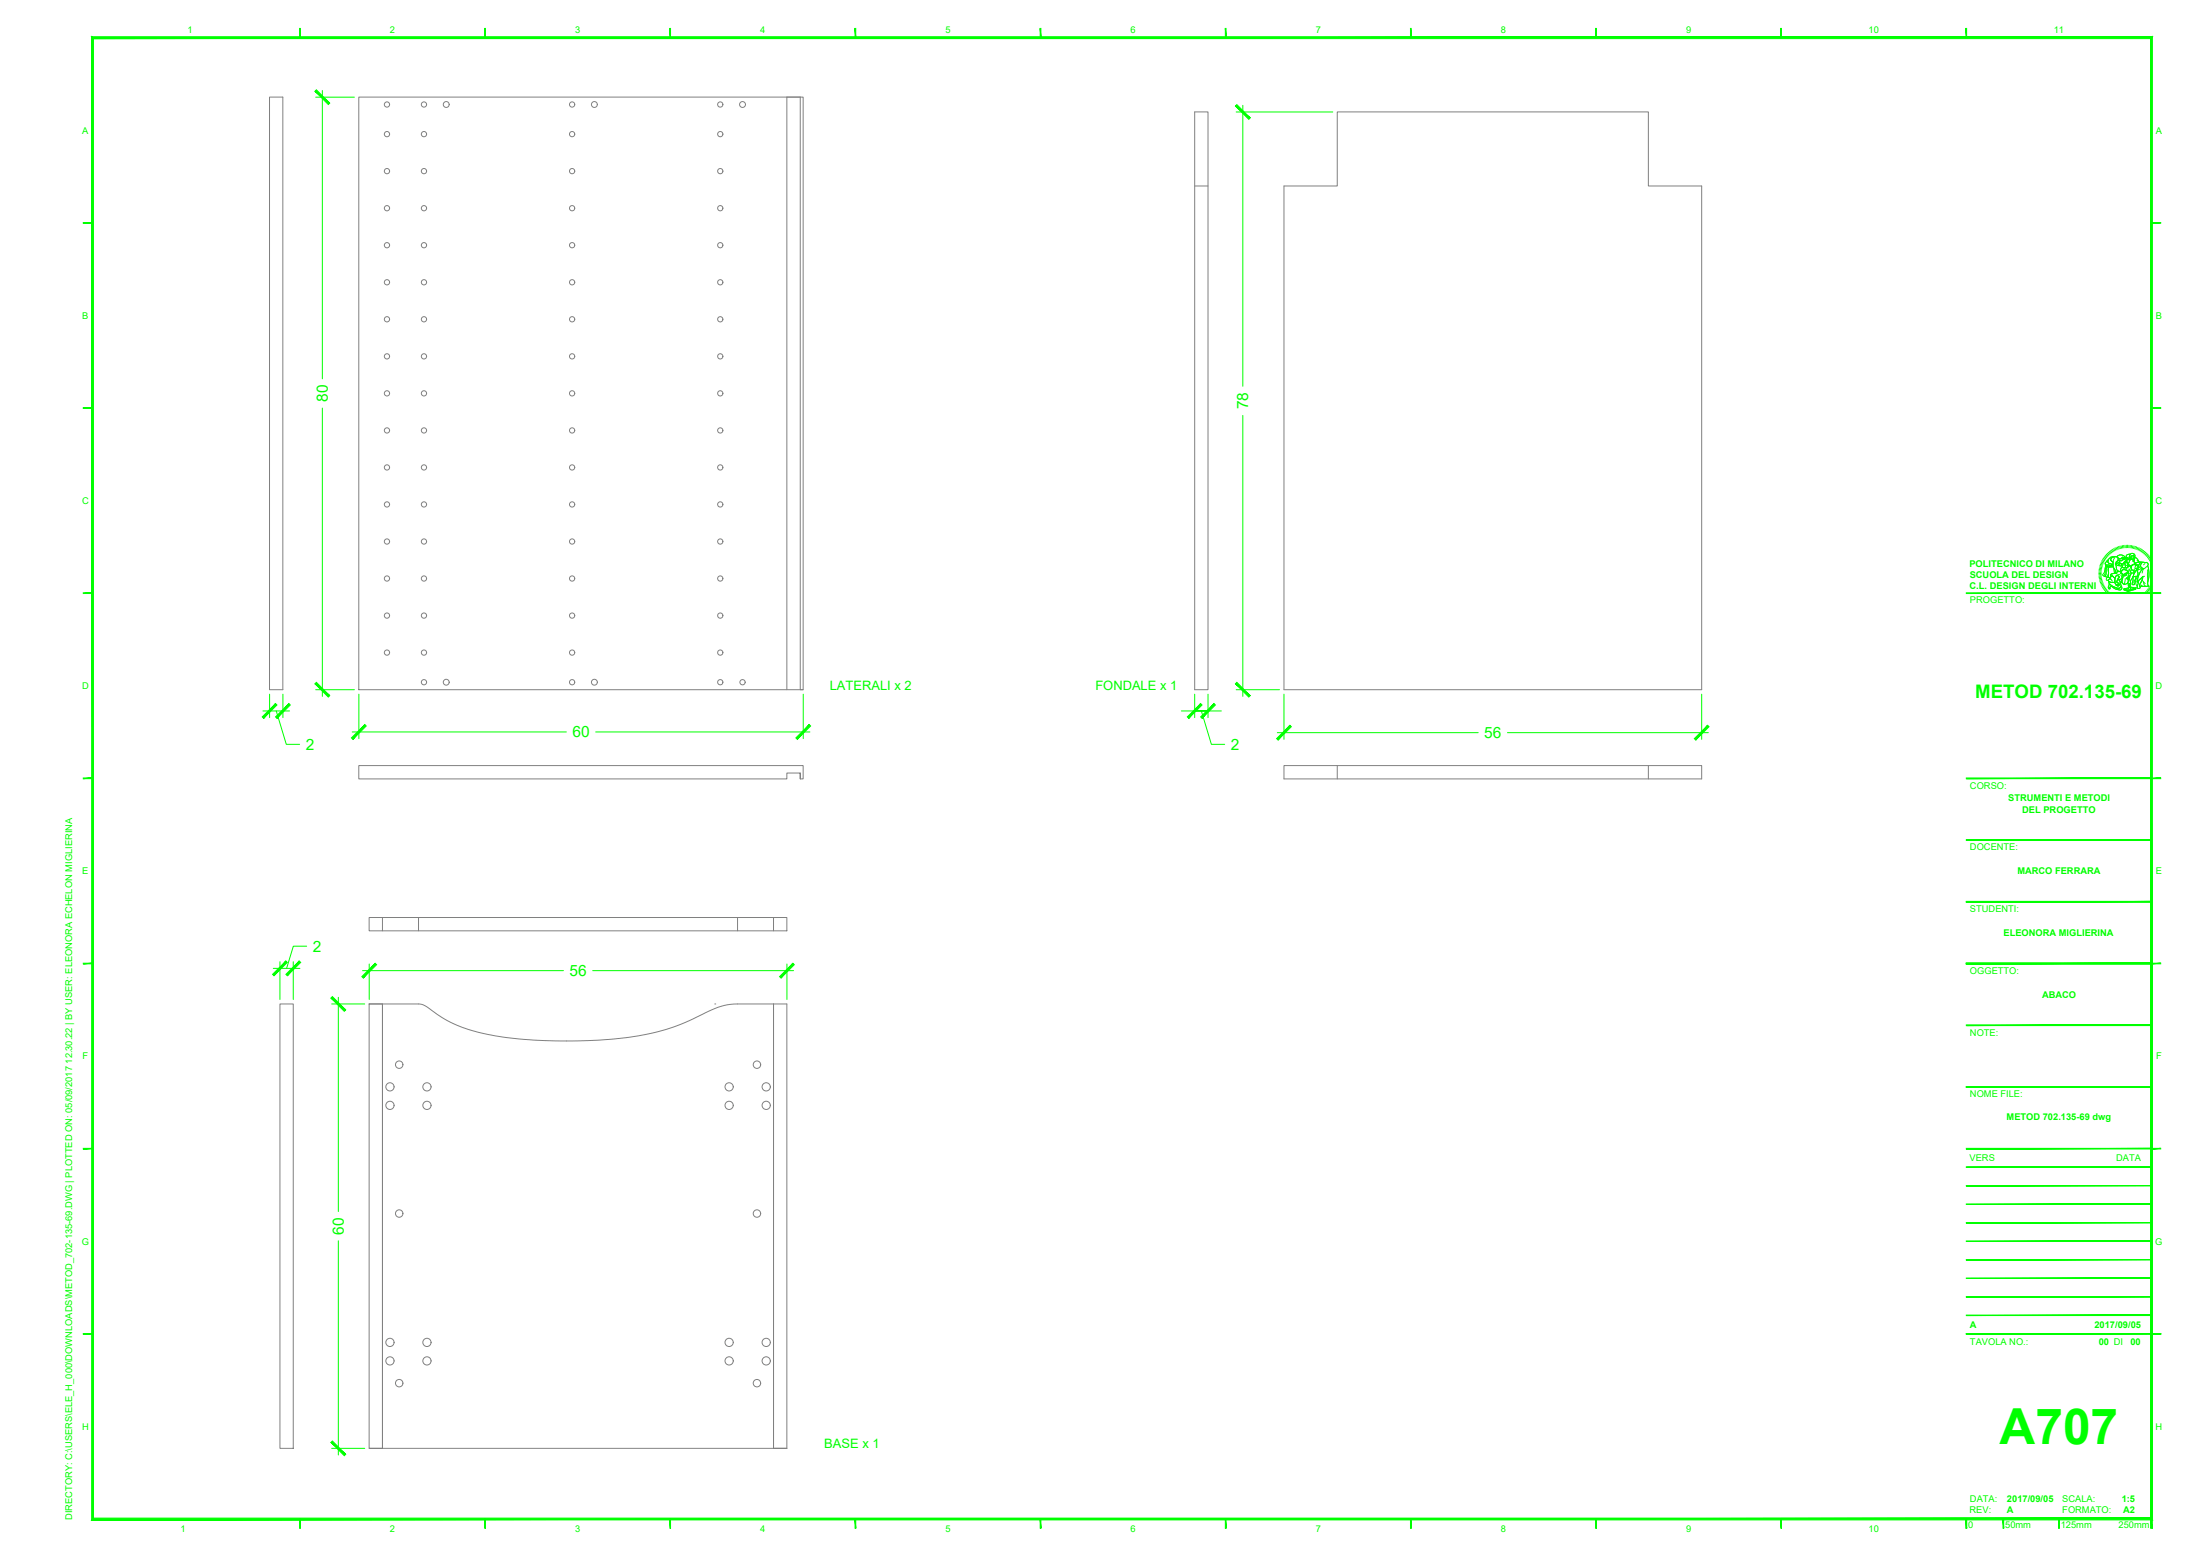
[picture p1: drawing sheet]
<svg xmlns="http://www.w3.org/2000/svg" width="594mm" height="420mm" viewBox="0 0 594 420" stroke-linecap="round" stroke-linejoin="round" font-family="sans-serif">
<!-- layer: A-FURN -->
<g fill="none" stroke="#808080" stroke-width=".27">
<path d="M72.8 26.2h3.6v160h-3.6zM96.9 26.2h120v160h-120zM322.6 30.2h3.6v156h-3.6zM361.1 30.2h84v20h14.4v136h-112.8v-136h14.4zM322.6 50.2h3.6M212.5 186.2v-160h3.6v160h.8M216.1 208.7v1.6h.8v-3.6h-120v3.6h115.6v-1.6h3.6v1.6M346.7 206.7h112.8v3.6h-112.8zM361.1 206.7v3.6M445.1 206.7v3.6M99.7 247.7h112.8v3.6h-112.8zM103.3 247.7v3.6"/>
<path d="M113 247.7v3.6M199.2 247.7v3.6M208.9 247.7v3.6M75.6 271.1h3.6v120h-3.6zM99.7 271.1h13.3a8 8 0 0 1 4.4 2.3 38.4 38.4 0 0 0 18.3 6.6 129.4 129.4 0 0 0 40.4-1 61.1 61.1 0 0 0 16.1-6.3 15.9 15.9 0 0 1 7-1.6h13.3v120M99.7 271.1h3.6v120h-3.6zM103.3 271.1v120M193 271.1h.1M208.9 271.1v120h3.6h-112.8"/>
<circle cx="104.5" cy="36.2" r=".71"/>
<circle cx="104.5" cy="28.2" r=".71"/>
<circle cx="114.5" cy="36.2" r=".71"/>
<circle cx="114.5" cy="28.2" r=".71"/>
<circle cx="120.5" cy="28.2" r=".79"/>
<circle cx="154.5" cy="36.2" r=".71"/>
<circle cx="154.5" cy="28.2" r=".71"/>
<circle cx="160.5" cy="28.2" r=".79"/>
<circle cx="194.5" cy="36.2" r=".71"/>
<circle cx="194.5" cy="28.2" r=".71"/>
<circle cx="200.5" cy="28.2" r=".79"/>
<circle cx="104.5" cy="56.2" r=".71"/>
<circle cx="104.5" cy="46.2" r=".71"/>
<circle cx="114.5" cy="46.2" r=".71"/>
<circle cx="114.5" cy="56.2" r=".71"/>
<circle cx="154.5" cy="56.2" r=".71"/>
<circle cx="154.5" cy="46.2" r=".71"/>
<circle cx="194.5" cy="56.2" r=".71"/>
<circle cx="194.5" cy="46.2" r=".71"/>
<circle cx="104.5" cy="76.2" r=".71"/>
<circle cx="104.5" cy="66.2" r=".71"/>
<circle cx="114.5" cy="66.2" r=".71"/>
<circle cx="114.5" cy="76.2" r=".71"/>
<circle cx="154.5" cy="76.2" r=".71"/>
<circle cx="154.5" cy="66.2" r=".71"/>
<circle cx="194.5" cy="66.2" r=".71"/>
<circle cx="194.5" cy="76.2" r=".71"/>
<circle cx="104.5" cy="96.2" r=".71"/>
<circle cx="104.5" cy="86.2" r=".71"/>
<circle cx="114.5" cy="86.2" r=".71"/>
<circle cx="114.5" cy="96.2" r=".71"/>
<circle cx="154.5" cy="96.2" r=".71"/>
<circle cx="154.5" cy="86.2" r=".71"/>
<circle cx="194.5" cy="86.2" r=".71"/>
<circle cx="194.5" cy="96.2" r=".71"/>
<circle cx="104.5" cy="116.2" r=".71"/>
<circle cx="104.5" cy="106.2" r=".71"/>
<circle cx="114.5" cy="116.2" r=".71"/>
<circle cx="114.5" cy="106.2" r=".71"/>
<circle cx="154.5" cy="106.2" r=".71"/>
<circle cx="154.5" cy="116.2" r=".71"/>
<circle cx="194.5" cy="106.2" r=".71"/>
<circle cx="194.5" cy="116.2" r=".71"/>
<circle cx="104.5" cy="136.2" r=".71"/>
<circle cx="104.5" cy="126.2" r=".71"/>
<circle cx="114.5" cy="126.2" r=".71"/>
<circle cx="114.5" cy="136.2" r=".71"/>
<circle cx="154.5" cy="136.2" r=".71"/>
<circle cx="154.5" cy="126.2" r=".71"/>
<circle cx="194.5" cy="126.2" r=".71"/>
<circle cx="194.5" cy="136.2" r=".71"/>
<circle cx="104.5" cy="156.2" r=".71"/>
<circle cx="104.5" cy="146.2" r=".71"/>
<circle cx="114.5" cy="146.2" r=".71"/>
<circle cx="114.5" cy="156.2" r=".71"/>
<circle cx="154.5" cy="156.2" r=".71"/>
<circle cx="154.5" cy="146.2" r=".71"/>
<circle cx="194.5" cy="146.2" r=".71"/>
<circle cx="194.5" cy="156.2" r=".71"/>
<circle cx="104.5" cy="176.2" r=".71"/>
<circle cx="104.5" cy="166.2" r=".71"/>
<circle cx="114.5" cy="166.2" r=".71"/>
<circle cx="114.5" cy="176.2" r=".71"/>
<circle cx="154.5" cy="166.2" r=".71"/>
<circle cx="154.5" cy="176.2" r=".71"/>
<circle cx="194.5" cy="176.2" r=".71"/>
<circle cx="194.5" cy="166.2" r=".71"/>
<circle cx="114.5" cy="184.2" r=".71"/>
<circle cx="120.5" cy="184.2" r=".79"/>
<circle cx="154.5" cy="184.2" r=".71"/>
<circle cx="160.5" cy="184.2" r=".79"/>
<circle cx="194.5" cy="184.2" r=".71"/>
<circle cx="200.5" cy="184.2" r=".71"/>
<circle cx="105.3" cy="298.5" r="1.11"/>
<circle cx="105.3" cy="293.5" r="1.11"/>
<circle cx="107.8" cy="287.5" r="1.01"/>
<circle cx="115.3" cy="293.5" r="1.11"/>
<circle cx="115.3" cy="298.5" r="1.11"/>
<circle cx="196.9" cy="293.5" r="1.11"/>
<circle cx="196.9" cy="298.5" r="1.11"/>
<circle cx="204.4" cy="287.5" r="1.01"/>
<circle cx="206.9" cy="298.5" r="1.11"/>
<circle cx="206.9" cy="293.5" r="1.11"/>
<circle cx="107.8" cy="327.7" r="1.01"/>
<circle cx="204.4" cy="327.7" r="1.01"/>
<circle cx="105.3" cy="362.5" r="1.11"/>
<circle cx="105.3" cy="367.5" r="1.11"/>
<circle cx="107.8" cy="373.5" r="1.01"/>
<circle cx="115.3" cy="367.5" r="1.11"/>
<circle cx="115.3" cy="362.5" r="1.11"/>
<circle cx="196.9" cy="362.5" r="1.11"/>
<circle cx="196.9" cy="367.5" r="1.11"/>
<circle cx="204.4" cy="373.5" r="1.01"/>
<circle cx="206.9" cy="362.5" r="1.11"/>
<circle cx="206.9" cy="367.5" r="1.11"/>
</g>
<!-- layer: G-ANNO-LOGO -->
<g fill="none" stroke="#0f0" stroke-width=".27">
<path d="M566.7 154.5h.7M566.7 154.8h.7M566.8 154.1l.6 .1M566.8 153.8l.7 .1M566.9 153.4l.6 .2M567 153.1l.6 .1M567 152.7l.7 .2M567.1 152.4l.7 .2M567.3 152.1l.6 .2M567.4 151.7l.6 .3M567.4 155.2h-.7M567.4 155.5l-.6 .1"/>
<path d="M567.5 155.8l-.7 .1M567.5 156.1l-.6 .2M567.6 151.4l.6 .3M567.6 156.5l-.7 .1M567.7 156.8l-.7 .2M567.7 151.1l.6 .3M567.8 157.1l-.7 .2M567.9 157.4l-.6 .2M567.9 150.8l.6 .3M568 157.7l-.6 .3M568.1 150.5l.6 .4M568.1 158l-.6 .3"/>
<path d="M568.3 158.3l-.6 .3M568.3 150.2l.6 .4M568.5 158.6l-.6 .3M568.5 149.9l.6 .5M568.6 152.5h.9a.66 .66 0 0 0 1-.1l.1 .6-.3 .1a1.46 1.46 0 0 1-1.7-.5zM568.6 152.5l.1 .4M568.6 158.8l-.5 .4M568.8 149.7l.5 .4M568.8 153l-.2 .4-.2 1.4-.3 .8 .4 .1M568.8 159.1l-.5 .4M569 151.4l.3-.2a.63 .63 0 0 0 .4 1l.8 .3a.8 .8 0 0 1-1.2 .1h-.5l-.3-.3zM569 149.4l.5 .5"/>
<path d="M569 159.4l-.5 .4M569.1 153l.4 .1-.2 .6v2.1a.51 .51 0 0 1-.8-.3l.2-1.8zM569.1 153l-.1 .1a1.64 1.64 0 0 0-.3 1.6l-.2 1 .7 .2M569.3 159.6l-.5 .5M569.3 156.6a.72 .72 0 0 0 .9 .7l.9-.2M569.3 149.2l.5 .5M569.3 151l.3-.2a1.75 1.75 0 0 1 1.7-.5 .86 .86 0 0 0-1 .2 .86 .86 0 0 0-.1 1l.4 .2v.7l-1-.3a.66 .66 0 0 1-.3-1zM569.4 157h.1a1.63 1.63 0 0 0 1.6 .1l.4 1 .2-.2 .3 .4-.2-.6 .3 .5-.1-.5 .4 .2-.2-.3a.66 .66 0 0 1-.5-.9l.2-.3 .4 .2 .3 1a.88 .88 0 0 1-.2 1.2 .88 .88 0 0 1-1.2-.2l-1.6-1zM569.4 157l.1 .5 .8 .7 1.9 .9M569.5 153.1h.4a.93 .93 0 0 1 1.2 .8l.1 .8-.7 .2a.4 .4 0 0 0-.5 .2 .4 .4 0 0 0 .2 .5l-.3 .3a.46 .46 0 0 1-.6-.1 .46 .46 0 0 1 0-.5v-1.6zM569.5 159.8l-.5 .5M569.5 153.1l-.2 .5v2.3"/>
<path d="M569.6 148.9l.4 .6M569.6 157.6l.7 .6 1.4 .6a.77 .77 0 0 0 1.1-.6 .65 .65 0 0 1 0 1 .65 .65 0 0 1-.9 0l-.7-.2-.9-.6a.38 .38 0 0 0-.5 0 .38 .38 0 0 0 0 .5l-.3 .1-.2-.4zM569.6 157.6l-.3 .9 .2 .5h.3l.1-.2-.3-.1 .4-.3h.4a2.39 2.39 0 0 0 2.5 .7l.1-.5-.2-.3M569.8 156.1a.51 .51 0 0 0-.8-.1 .51 .51 0 0 0 .1 .8 .78 .78 0 0 1 .7-.4 .78 .78 0 0 1 .7 .5M569.9 148.7l.4 .6M570 155.8l.4-.3a1.32 1.32 0 0 1 .7 1.6 1.63 1.63 0 0 1-1.6-.1l-.2-.4 .6-.2-.1-.3zM570 155.1l1.6-.4a.34 .34 0 0 1 .2-.4 .34 .34 0 0 1 .3 0h.1a1.13 1.13 0 0 1 1.1 1.2 1.13 1.13 0 0 1-1.3 1l.1-.4a.27 .27 0 0 0 .2-.3 .27 .27 0 0 0-.2-.3 .55 .55 0 0 0-.7 0 .55 .55 0 0 0-.3 .6l-.7-.6h-.4zM570.2 148.5l.3 .6M570.2 150.6l.9-.3a.72 .72 0 0 1 .9 .5 .72 .72 0 0 1-.5 .9 2.42 2.42 0 0 0 .3 2.4l.3 .2a.42 .42 0 0 0-.4 .1 .42 .42 0 0 0-.2 .4 .39 .39 0 0 1-.4-.2 .39 .39 0 0 1 .1-.5l-.6-1.1v-1.3h-.2a.56 .56 0 0 1-.4-.5 .56 .56 0 0 1 .2-.6zM570.3 155.4l.8 .7M570.4 155.5h-.1a.51 .51 0 0 0-.4 .3 .51 .51 0 0 0 0 .6M570.4 148.3l.4 .6"/>
<path d="M570.6 153l-1.9-.1-.2 .4a2.92 2.92 0 0 1-.7 2l.3 .2M570.8 153.4l.2 1.4M570.8 148.1l.3 .6M571 150.6l-.1 .3a2.81 2.81 0 0 0 .2 2.9l.1 .5a.31 .31 0 0 0 0 .4 .31 .31 0 0 0 .4 0 .41 .41 0 0 1 .6-.4l-.1-.1a1.04 1.04 0 0 1-.7-1.4 1.4 1.4 0 0 1 .6-1.7 1 1 0 0 0-1.4-.8l-.4 .1a1.08 1.08 0 0 0-.8 1.7l1.1 .4a.8 .8 0 0 1-1.2 .1l-.7-.1a.96 .96 0 0 1 .6-1.3M571.1 148l.3 .6M571.2 154.7l-.7 .2a.4 .4 0 0 0-.5 .2 .4 .4 0 0 0 .2 .5M571.3 150.3a.85 .85 0 0 0-1 .2 .85 .85 0 0 0-.1 1l.4 .2M571.4 147.8l.3 .7M571.5 155.4h.1a.51 .51 0 0 1 .6 .6l-.5 .7a.76 .76 0 0 0 .6 1v.2l-.3-.2 .1 .5-.3-.5 .2 .6-.3-.4-.2 .2v-.2l-.4-.6a2.15 2.15 0 0 1 .4-1.9zM571.5 151.7l1-.4-.1 .5-1.2 .5zM571.5 155.4h.1a.45 .45 0 0 1 .5 .1 .45 .45 0 0 1 0 .6l-.5 1.1 .8 .7-.4-.2 .1 .5-.3-.5 .1 .6-.2-.4-.2 .2v-.2l-.4-.4a2.25 2.25 0 0 1 .4-2.1zM571.5 152.2l.8-.3 .2 .2a.32 .32 0 0 0-.3 .3 .32 .32 0 0 0 .2 .4l-.6-.1z"/>
<path d="M571.5 152.2l.3 .5 .6 .1M571.7 150.4v-.1a1.14 1.14 0 0 1 1.1-.5 1.14 1.14 0 0 1 .9 .8l-.1 .1a.76 .76 0 0 0-1.1 .2l-.5-.2M571.7 147.7l.3 .6M571.8 150.1l.7-.3 .9 .2a.3 .3 0 0 1 .3 .4 .3 .3 0 0 1-.5 .1h-.1a.77 .77 0 0 1-.8 .3 .77 .77 0 0 1-.6-.6zM572 150.7a.74 .74 0 0 0 1.2-.3l.3 .3-.2 .5-.4 .2-.5-.2-.5 .2zM572.1 147.6l.2 .6M572.2 154.3a1.18 1.18 0 0 1 .8 1.9h-.2M572.3 152.2h.8l-.2 .1-.1 .4a.39 .39 0 0 1-.4 0 .39 .39 0 0 1-.2-.4zM572.3 156.6l.3 1a.81 .81 0 0 1 0 .9 .81 .81 0 0 1-.8 .3M572.3 151.9l.3 .2M572.4 151.6v.2l-1.1 .5M572.4 155.2l-.8 .2"/>
<path d="M572.4 147.5l.2 .6M572.5 151.3l-.4 .5M572.6 154.8l.7 .5M572.7 152.2a.33 .33 0 0 0-.5 .1 .33 .33 0 0 0 .2 .4l.4 .1 .1-.5 .2-.1-.6 .1M572.7 155.3a.69 .69 0 0 1 .1 .9 .69 .69 0 0 1-.9 .2M572.8 154.5a.91 .91 0 0 1 1-.7 .91 .91 0 0 1 .8 .9h-.3l-1.1 .4 .3 .3a.51 .51 0 0 0 .7-.4l.2-.2a.39 .39 0 0 0 .2-.5 .39 .39 0 0 0-.4-.3l-.9-.2-.5 .7-.2-.1 .2-1.1 .3-.2 .2 .2h1.1l.5-.4v-.3l.6 .2 .1 1-.3 .5 .2 .5-.3 .6-.4 .2-.2 .5h-.4l.5 .2v.4l.2-.2-.3 1.1h-.3a.76 .76 0 0 1-1.2-.1l-.4-.4 .4-.6 .2-1.1M572.8 154.3l.6-.5 .9 .2 .4 .6-.8 .3a.56 .56 0 0 1-.6 .3 .56 .56 0 0 1-.5-.5zM572.8 147.4l.1 .7M572.8 157.1l.8 .7M572.9 151.2l.1 .1M573.1 150.8l.1 .1M573.1 153.1l-.4 .5-.1 .8"/>
<path d="M573.1 156.5v1M573.1 147.3l.1 .7M573.1 150.9h.1M573.2 155.1l1.2-.3-.2 .4-.4 .3zM573.2 155.9l-.3 1-.4 .4M573.4 151.9l.2-.1a.95 .95 0 0 1 1 .1 .95 .95 0 0 1 .3 1l-.2 .2-.2-.2a.64 .64 0 0 0 0-.9 .64 .64 0 0 0-.7-.1l.1 .7a.45 .45 0 0 1-.2 .7 .45 .45 0 0 1-.6-.4zM573.5 151l.8-.2a.34 .34 0 0 1 0 .6 .34 .34 0 0 1-.5-.3zM573.5 147.3v.6M573.5 150.7l-.2 .5-.4 .2-.5-.2-.5 .2M573.6 159l1.9-.4 1.2 .2-2 .6zM573.6 159l1.1 .4v.3l-1.1-.4zM573.8 151.8a.77 .77 0 0 1 .9 .6 .77 .77 0 0 1-.6 .9h-.2z"/>
<path d="M573.8 147.2l.1 .7M573.9 150.8a.39 .39 0 0 1 .5-.3 .39 .39 0 0 1 .2 .6l-.1 .1M573.9 156.2l-.3 1.6 1-.2M573.9 155.3v.1M573.9 150.6a.41 .41 0 0 1 .7 0 .41 .41 0 0 1-.1 .6l-.2-.4h-.4zM574 155h.1M574 155.2l.1 .1M574.1 152v.1M574.2 152l-.2 .1M574.2 147.2v.7M574.3 151l-.5-.2-.4 .2 .3 .1a.38 .38 0 0 0 .4 .2 .38 .38 0 0 0 .3-.4l-.2-.1 .1 .3M574.3 156l.3 .1a.45 .45 0 0 1 .1-.5 .45 .45 0 0 1 .4-.1l-.4 1.2v-.4h-.3z"/>
<path d="M574.3 153.3v.7M574.4 154.8a.59 .59 0 0 1-.4 .5 .59 .59 0 0 1-.7-.1M574.4 151.9l.2 .2-.1 .1M574.5 152a.41 .41 0 0 0-.6-.2 .41 .41 0 0 0-.1 .6 .49 .49 0 0 1 .1 .7 .49 .49 0 0 1-.7 .1l-.2-.2 .2-.2a1.02 1.02 0 0 1 1-1.2l.5 .5 .2 .8-.3 .2-.1-.3M574.5 147.2v.7M574.6 152.3l-.2 .1M574.6 152.2l.1 .4-.8 .1M574.6 153l-.3 .3h-.4M574.7 159.4l2-.6v.3l-2 .6zM574.7 159.4v.3M574.7 151.1l.2-.1 .1 .5-.2 .7M574.8 155.6h.1"/>
<path d="M574.8 156.2l-.1 .5 .2-.2M574.8 150.6l.1 .4M574.9 152.6l-.2-.4 .3-.5v-.5l-.1-.2-.2 .1-.1-.4a.55 .55 0 0 1-.4-.7 .55 .55 0 0 1 .7-.4l.4 .1a1.44 1.44 0 0 0-.2 1.5h.2l.1-.5a.39 .39 0 0 0 .2 .4 .39 .39 0 0 0 .5-.2l-.1 .6h.2a.47 .47 0 0 1 .3 .6 .47 .47 0 0 1-.5 .3l-.5 .4M574.9 147.2v.7M574.9 155.9l-.1 .3-.1-.2M574.9 153.6l-.1 1.4M574.9 152.8l.5 .3M575 157.7l.2-.1 .1 1-.2-.5-.4 .7zM575.1 154.8l-.4 .3v.5M575.2 155.4l-.4 .2-.2 .5h-.4l.5 .2M575.2 153.7l-.4 .9M575.3 149.7a.83 .83 0 0 0-1.2 .7"/>
<path d="M575.3 147.3l-.1 .6M575.3 150.7h.1a.38 .38 0 0 0 .2 .4 .38 .38 0 0 0 .5-.2M575.4 149.6a.71 .71 0 0 1 1.1 .5v.7l-.4 .8v-.7l.2-.4a.38 .38 0 0 0-.1-.5 .38 .38 0 0 0-.5 .1l-.3 .3-.1 .8-.2-.1a1.32 1.32 0 0 1 .3-1.5zM575.4 149.6a.72 .72 0 0 1 .8 0 .72 .72 0 0 1 .3 .8l-.4 1.2 .2-1.3a.44 .44 0 0 0-.5-.3 .44 .44 0 0 0-.4 .3l-.1 .9h-.2v-.1a1.29 1.29 0 0 1 .3-1.5zM575.5 152.8a1.35 1.35 0 0 1 2 .1 1.39 1.39 0 0 1-1.4 1.4l-.6-.6zM575.5 150.4l.2 .1M575.5 150.2l.3-.1a.33 .33 0 0 1 .4-.1 .33 .33 0 0 1 .1 .5l-.2 .4a.45 .45 0 0 1-.7-.1 .45 .45 0 0 1 .1-.6zM575.5 154.8l.9-.1-.5 1.2-.6 1v.7l-.3 .1-.3 .5-.1-.9zM575.5 154.8l-.9 2.5 .2 1 .4-.7 .2 1.4-.3-.9-.4 1 .1-.8M575.6 150.9h.1M575.6 153.8l-.3 .4 .1 .6 1-.2 .5-.6M575.6 147.3l-.1 .7"/>
<path d="M575.6 150.5h.1M575.7 150.8h.1M576 147.4l-.2 .6M576 150.6l.2 .1M576 155.7l.8-.1-.2 .8a1.07 1.07 0 0 0-.2 1.4l-.5 .1-.2-.2zM576 150.6v.1M576.2 151.4l.4 .7M576.3 153.9h.1M576.3 147.5l-.2 .6M576.3 152.3l.9-.4 1-.1-.7 .9zM576.4 154.7l-.5 1.2-.6 1-.1 .8M576.4 153.9h-.3"/>
<path d="M576.5 150.4l.5 .4 .7 .9-.4 .1a.64 .64 0 0 1-.9 .1 .64 .64 0 0 1 0-1zM576.5 150.4l.5 .4 .4 .7M576.5 154.1l-.1 .1M576.6 147.5l-.2 .7M576.7 158.8v.3l-2 .6-1.1-.4v-.3l1.1 .4 2-.6a6 6 0 0 0-3.1 .2M576.8 155.7l-.1 .7a1.07 1.07 0 0 0-.3 1.4l-.5 .1-.2-.2 .3-1.9M577 147.7l-.2 .6M577 153.7l.3 .1-.1 1.8-1.2 .2 .3-1.2zM577.1 153.5l-.2 .4M577.1 152.5l.3 .1 .1 .4M577.1 151.3l.5 .4M577.2 155.6l-1.2 .2"/>
<path d="M577.2 157l-.1 .2 .3 .2M577.3 147.8l-.2 .6M577.3 153.8l-.1 .5a2.74 2.74 0 0 1-.4 2.2l-.1 .6 .4 1.1M577.5 156.7l1.1-1-.2 1-.6 1.2v.4a.44 .44 0 0 1-.1 .6 .44 .44 0 0 1-.6-.1zM577.5 152.7a1.04 1.04 0 0 1 .6-.9 1.04 1.04 0 0 1 1.1 .2 .56 .56 0 0 1 .8 .1 .56 .56 0 0 1-.2 .8 1.22 1.22 0 0 1-1.1 .8 1.22 1.22 0 0 1-1.1-.7M577.5 153l-.5 .8a.78 .78 0 0 1-1.4 0 .84 .84 0 0 1 .1-1 .84 .84 0 0 1 .8-.3l.2 .2-.2 .5 .1 .4a.63 .63 0 0 0 .5-.9l-.7-.3h-.3a.76 .76 0 0 0-.6 .9M577.6 154.5v.6M577.6 147.9l-.3 .6M578 148.1l-.4 .6M578 153.7l-.9 .1M578.1 157.9l.5 .4M578.3 151.8l-1.1 .1-.9 .4"/>
<path d="M578.3 148.3l-.4 .6M578.4 156.7l.9 .9M578.5 151.9h.6a.61 .61 0 0 1 .7 .1 .61 .61 0 0 1 .1 .8 8.2 8.2 0 0 1 .1 4.8l.2 .7h-2.4l.8-2.6-1.5 1.4 .4-1.7a2.2 2.2 0 0 1 1.5-1.8 .9 .9 0 0 1-1-.7 .9 .9 0 0 1 .5-1zM578.5 153.7l-1 1.7-.4 1.7 1.5-1.4 .5-.1M578.5 151.8v.1a.9 .9 0 0 0-.5 1 .9 .9 0 0 0 1 .7M578.6 148.5l-.4 .5M578.6 155.7l-.2 1-.6 1.2v.4a.37 .37 0 0 1-.3 .6 .37 .37 0 0 1-.3-.6l.3-1.5M578.7 153.7l-.3 1M578.8 157.2a1.1 1.1 0 0 0 .7 1.1M578.9 148.6l-.4 .6M579.1 152.2l-.3 .3M579.1 148.9l-.4 .5"/>
<path d="M579.2 159.9l.5 .5M579.4 149.1l-.4 .5M579.4 159.7l.5 .5M579.6 159.5l.5 .4M579.7 149.3l-.5 .5M579.8 159.2l.6 .5M579.9 153.9l.1 3.3M580 152.8l.1 .6a9.7 9.7 0 0 1-.1 4.1l.2 .8h-2.4M580 149.6l-.6 .5M580 159l.6 .4M580.2 149.9l-.5 .4M580.2 158.7l.6 .4"/>
<path d="M580.4 158.4l.6 .4M580.4 150.1l-.5 .5M580.6 158.2l.6 .3M580.6 150.4l-.5 .4M580.7 157.9l.6 .3M580.8 150.7l-.6 .4M580.8 157.6l.7 .2M581 157.3l.6 .2M581 151l-.6 .4M581.1 156.9l.6 .3M581.2 156.6l.6 .2M581.2 151.3l-.6 .4"/>
<path d="M581.2 156.3l.7 .2M581.3 156l.7 .1M581.3 155.7l.7 .1M581.3 151.7l-.6 .2M581.4 155.1h.6M581.4 154.8h.6M581.4 155.4h.6M581.5 152l-.6 .2M581.6 152.3l-.6 .2M581.7 152.6l-.6 .2M581.8 153l-.6 .2M581.9 153.3l-.7 .2"/>
<path d="M582 153.7l-.7 .1M582 154l-.7 .1M582 154.4h-.6M569.7 160.1l-.4 .5M570 160.3l-.5 .5M570.2 160.5l-.4 .5M570.5 160.6l-.4 .6M570.8 160.8l-.4 .6M571 161l-.3 .6M571.3 161.1l-.3 .6M571.6 161.3l-.2 .6M571.9 161.4l-.2 .6"/>
<path d="M572.2 161.5l-.2 .7M572.5 161.6l-.1 .7M572.9 161.7l-.2 .6M573.2 161.7l-.1 .7M573.5 161.8l-.1 .7M573.8 161.8v.7M574.2 161.9l-.1 .6M574.5 161.9v.6M574.8 161.9v.6M575.1 161.8l.1 .7M575.4 161.8l.1 .6M575.8 161.7l.1 .7"/>
<path d="M576.1 161.6l.1 .7M576.4 161.6l.2 .6M576.7 161.5l.2 .6M577 161.3l.3 .7M577.3 161.2l.3 .6M577.6 161.1l.3 .6M577.9 160.9l.3 .6M578.2 160.8l.3 .5M578.4 160.6l.4 .5M578.7 160.4l.4 .5M579 160.2l.4 .5"/>
</g>
<!-- layer: G-ANNO-TTLB -->
<g fill="#fff" stroke="#fff" stroke-width=".27">
<path d="M556 160.2l30.7 4.3-5.7-4.3zM556 160.2l30.7 4.3h-30.7z"/>
<path d="M581 145.7h5.7l-5.7 14.5zM586.7 145.7l-5.7 14.5 5.7 4.3z"/>
</g>
<path d="M556 160.2h25v-14.5h5.7v18.8h-30.7z" fill="none" stroke="#fff" stroke-width=".27"/>
<g fill="#0f0" stroke="#0f0" stroke-width=".27">
<path d="M581 360.2h2.5v-.1zM581 360.1h2.5l-2.5 .1z"/>
<path d="M531 360.1v.1l50-.1zM531 360.2l50-.1v.1z"/>
<path d="M531 360.1v.1l50-.1zM531 360.2l50-.1v.1z"/>
<path d="M531 355.1h50zM531 355.2l50-.1z"/>
<path d="M531 350.1h50zM531 350.2l50-.1z"/>
<path d="M531 345.1h50zM531 345.2l50-.1z"/>
<path d="M531 340.1h50zM531 340.2l50-.1z"/>
<path d="M531 335.1h50zM531 335.2l50-.1z"/>
<path d="M531 330.1h50zM531 330.2l50-.1z"/>
<path d="M531 325.1h50zM531 325.2l50-.1z"/>
<path d="M531 320.1h50zM531 320.2l50-.1z"/>
<path d="M531 226.9h50v-.1zM531 226.8h50l-50 .1z"/>
<path d="M531 243.6h50v-.2zM531 243.4h50l-50 .2z"/>
<path d="M531 243.4v.2l50-.2zM531 243.6l50-.2v.2z"/>
<path d="M531 260.1v.2l50-.2zM531 260.3l50-.2v.2z"/>
<path d="M531 160.3h50v-.2zM531 160.1h50l-50 .2z"/>
<path d="M531 260.1v.2l50-.2zM531 260.3l50-.2v.2z"/>
<path d="M531 276.7v.2l50-.2zM531 276.9l50-.2v.2z"/>
<path d="M531 260.1v.2l50-.2zM531 260.3l50-.2v.2z"/>
<path d="M531 260.1v.2l50-.2zM531 260.3l50-.2v.2z"/>
<path d="M531 210.3h50v-.2zM531 210.1h50l-50 .2z"/>
<path d="M531 293.4v.2l50-.2zM531 293.6l50-.2v.2z"/>
<path d="M531 293.4v.2l50-.2zM531 293.6l50-.2v.2z"/>
<path d="M531 315.1h50zM531 315.2l50-.1z"/>
<path d="M531 310.1v.2l50-.2zM531 310.3l50-.2v.2z"/>
<path d="M581 360.2h2.5v-.1zM581 360.1h2.5l-2.5 .1z"/>
<path d="M430.9 7.7l.2 2.5v-2.5zM430.9 7.7l.2 2.5h-.2z"/>
<path d="M25.2 10.4h555.5l.5-.5zM24.8 9.9h556.4l-556 .5zM24.8 9.9l.4 400v-399.5zM24.8 9.9l.4 400-.4 .5zM25.2 409.9l-.4 .5 555.9-.5zM24.8 410.4l555.9-.5 .5 .5zM580.7 10.4v399.5l.5 .5zM580.7 10.4l.5-.5v400.5z"/>
<path d="M380.9 7.7l.2 2.5v-2.5zM380.9 7.7l.2 2.5h-.2z"/>
<path d="M480.9 7.7l.2 2.5v-2.5zM480.9 7.7l.2 2.5h-.2z"/>
<path d="M530.9 7.7l.2 2.5v-2.5zM530.9 7.7l.2 2.5h-.2z"/>
<path d="M22.5 110.3h2.5v-.2zM22.5 110.1h2.5l-2.5 .2z"/>
<path d="M22.5 60.3h2.5v-.2zM22.5 60.1h2.5l-2.5 .2z"/>
<path d="M22.5 210.3h2.5v-.2zM22.5 210.1h2.5l-2.5 .2z"/>
<path d="M22.5 260.3h2.5v-.2zM22.5 260.1h2.5l-2.5 .2z"/>
<path d="M22.5 310.3h2.5v-.2zM22.5 310.1h2.5l-2.5 .2z"/>
<path d="M22.5 360.2h2.5v-.1zM22.5 360.1h2.5l-2.5 .1z"/>
<path d="M22.5 160.3h2.5v-.2zM22.5 160.1h2.5l-2.5 .2z"/>
<path d="M330.9 7.7l.2 2.5v-2.5zM330.9 7.7l.2 2.5h-.2z"/>
<path d="M280.9 7.7l.2 2.5v-2.5zM280.9 7.7l.2 2.5h-.2z"/>
<path d="M230.9 7.7l.2 2.5v-2.5zM230.9 7.7l.2 2.5h-.2z"/>
<path d="M180.9 7.7l.2 2.5v-2.5zM180.9 7.7l.2 2.5h-.2z"/>
<path d="M130.9 7.7l.2 2.5v-2.5zM130.9 7.7l.2 2.5h-.2z"/>
<path d="M80.9 7.7l.2 2.5v-2.5zM80.9 7.7l.2 2.5h-.2z"/>
<path d="M581 110.3h2.5v-.2zM581 110.1h2.5l-2.5 .2z"/>
<path d="M581 60.3h2.5v-.2zM581 60.1h2.5l-2.5 .2z"/>
<path d="M581 210.3h2.5v-.2zM581 210.1h2.5l-2.5 .2z"/>
<path d="M581 260.3h2.5v-.2zM581 260.1h2.5l-2.5 .2z"/>
<path d="M581 310.3h2.5v-.2zM581 310.1h2.5l-2.5 .2z"/>
<path d="M581 360.2h2.5v-.1zM581 360.1h2.5l-2.5 .1z"/>
<path d="M581 160.3h2.5v-.2zM581 160.1h2.5l-2.5 .2z"/>
<path d="M430.9 410.2l.2 2.5v-2.5zM430.9 410.2l.2 2.5h-.2z"/>
<path d="M380.9 410.2l.2 2.5v-2.5zM380.9 410.2l.2 2.5h-.2z"/>
<path d="M480.9 410.2l.2 2.5v-2.5zM480.9 410.2l.2 2.5h-.2z"/>
<path d="M530.9 410.2l.2 2.5v-2.5zM530.9 410.2l.2 2.5h-.2z"/>
<path d="M330.9 410.2l.2 2.5v-2.5zM330.9 410.2l.2 2.5h-.2z"/>
<path d="M280.9 410.2l.2 2.5v-2.5zM280.9 410.2l.2 2.5h-.2z"/>
<path d="M230.9 410.2l.2 2.5v-2.5zM230.9 410.2l.2 2.5h-.2z"/>
<path d="M180.9 410.2l.2 2.5v-2.5zM180.9 410.2l.2 2.5h-.2z"/>
<path d="M130.9 410.2l.2 2.5v-2.5zM130.9 410.2l.2 2.5h-.2z"/>
<path d="M80.9 410.2l.2 2.5v-2.5zM80.9 410.2l.2 2.5h-.2z"/>
<path d="M530.9 410.2v2.5h.2zM530.9 410.2h.2v2.5z"/>
<path d="M540.9 410.2l.2 2.5v-2.5zM540.9 410.2l.2 2.5h-.2z"/>
<path d="M555.9 410.2l.2 2.5v-2.5zM555.9 410.2l.2 2.5h-.2z"/>
<path d="M580.7 410.2l.5 2.5v-2.5zM580.7 410.2l.5 2.5h-.5z"/>
</g>
<!-- layer: G-ANNO-DIM -->
<g fill="none" stroke="#0f0" stroke-width=".27">
<path d="M85.2 26.2h10.5M87 24.4v77.9M333.8 30.2h26.1M335.6 28.4v75.9M87 110.2v77.8M335.6 112.2v75.8M71 192h7.2M72.8 187.4v6.4M74.6 192l2.7 9h3.6M76.4 187.4v6.4M85.2 186.2h10.5M95.1 197.6h57.8"/>
<path d="M96.9 187.4v12M160.9 197.6h57.8M216.9 187.4v12M319 192h3.6M322.6 192h3.6h-3.6M322.6 187.4v6.4M324.4 192l2.7 9h3.6M326.2 192h3.6M326.2 187.4v6.4M333.8 186.2h11.7M344.9 197.8h54.3M346.7 187.4v12.2"/>
<path d="M407.1 197.8h54.2M459.5 187.4v12.2M75.6 259.7v10.2M79.2 259.7v10.2M82.8 255.5h-3.6l-1.8 6M73.8 261.5h7.2M89.6 271.1h8.9M91.4 269.3v57.8M97.9 262.1h54.3M99.7 260.3v9.6M160 262.1h54.3M212.5 260.3v9.6"/>
<path d="M91.4 335v57.9M89.6 391.1h8.9"/>
</g>
<!-- layer: 0 -->
<g fill="#0f0" stroke="#0f0" stroke-width=".27">
<path d="M85.1 24.6l3.6 3.6 .3-.4zM85.1 24.6l.3-.4 3.6 3.6z"/>
<path d="M85.1 184.6l3.9 3.2-3.6-3.6zM85.1 184.6l3.9 3.2-.3 .4z"/>
<path d="M98.5 195.7l-3.2 3.9 3.6-3.6zM94.9 199.3l3.6-3.6-3.2 3.9z"/>
<path d="M214.9 199.3l.4 .3 3.2-3.9zM218.5 195.7l.4 .3-3.6 3.6z"/>
<path d="M333.6 28.6l3.6 3.6 .4-.4zM333.6 28.6l.4-.3 3.6 3.5z"/>
<path d="M334 184.2l-.4 .4 4 3.2zM333.6 184.6l4 3.2-.4 .4z"/>
<path d="M348.3 195.8l-3.2 4 3.6-3.6zM344.7 199.4l3.6-3.6-3.2 4z"/>
<path d="M457.5 199.4l.4 .4 3.2-4zM461.1 195.8l.4 .4-3.6 3.6z"/>
<path d="M101.3 260.1l-3.2 4 3.6-3.6zM97.7 263.7l3.6-3.6-3.2 4z"/>
<path d="M210.5 263.7l.4 .4 3.2-4zM214.1 260.1l.4 .4-3.6 3.6z"/>
<path d="M89.4 269.5l3.6 3.6 .4-.4zM89.8 269.1l3.6 3.6-4-3.2z"/>
<path d="M89.8 389.1l-.4 .4 4 3.2zM89.4 389.5l4 3.2-.4 .4z"/>
<path d="M74.4 190l-3.2 4 3.6-3.6zM74.4 190l-3.2 4-.4-.4z"/>
<path d="M74.4 193.6l.4 .4 3.2-4zM78 190l.4 .4-3.6 3.6z"/>
<path d="M320.6 193.6l.4 .4 3.2-4zM324.2 190l.4 .4-3.6 3.6z"/>
<path d="M327.8 190l-3.2 4 3.6-3.6zM327.8 190l-3.2 4-.4-.4z"/>
<path d="M77.2 259.5l-3.2 4 3.6-3.6zM77.2 259.5l-3.2 4-.4-.4z"/>
<path d="M77.2 263.1l.4 .4 3.2-4zM80.8 259.5l.4 .4-3.6 3.6z"/>
</g>
<!-- layer: G-ANNO-DIM -->
<g fill="#fff" stroke="#fff" stroke-width=".27">
<path d="M85.2 103.8v4.9h3.7zM85.2 103.8h3.7v4.9z"/>
<path d="M154.4 195.8v3.7l4.9-3.7zM154.4 199.5l4.9-3.7v3.7z"/>
<path d="M333.8 105.8v4.9h3.6zM333.8 105.8h3.6v4.9z"/>
<path d="M400.7 196v3.7l4.9-3.7zM400.7 199.7l4.9-3.7v3.7z"/>
<path d="M153.7 260.3v3.6l4.8-3.6zM153.7 263.9l4.8-3.6v3.6z"/>
<path d="M89.5 328.6v4.9h3.7zM89.5 328.6h3.7v4.9z"/>
<path d="M82.4 199.2v3.6l2.6-3.6zM85 199.2v3.6h-2.6z"/>
<path d="M332.2 199.2v3.6l2.6-3.6zM334.8 199.2v3.6h-2.6z"/>
<path d="M84.3 253.7v3.6l2.6-3.6zM86.9 253.7v3.6h-2.6z"/>
</g>
<text font-size="13.4" fill="#0f0" x="539.9" y="390">A707</text>
<text font-size="5" fill="#0f0" x="533.4" y="188.4">METOD 702.135-69</text>
<g font-size="4.2" fill="#0f0">
<text x="88.5" y="108.6" transform="rotate(-90 88.5 108.6)">80</text>
<text x="337.1" y="110.6" transform="rotate(-90 337.1 110.6)">78</text>
<text x="82.6" y="202.5">2</text>
<text x="154.6" y="199.1">60</text>
<text x="332.4" y="202.5">2</text>
<text x="400.8" y="199.3">56</text>
<text x="84.5" y="257">2</text>
<text x="153.8" y="263.6">56</text>
<text x="92.8" y="333.4" transform="rotate(-90 92.8 333.4)">60</text>
</g>
<g font-size="3.5" fill="#0f0">
<text x="224.1" y="186.3">LATERALI x 2</text>
<text x="295.8" y="186.2">FONDALE x 1</text>
<text x="222.6" y="391">BASE x 1</text>
</g>
<g font-size="2.5" fill="#0f0">
<text x="50.6" y="9">1</text>
<text x="105.3" y="9">2</text>
<text x="155.3" y="9">3</text>
<text x="205.3" y="9">4</text>
<text x="255.3" y="9">5</text>
<text x="305.3" y="9">6</text>
<text x="355.3" y="9">7</text>
<text x="405.3" y="9">8</text>
<text x="455.3" y="9">9</text>
<text x="504.6" y="9">10</text>
<text x="554.6" y="9">11</text>
<text x="22.2" y="36.1">A</text>
<text x="582.1" y="36.1">A</text>
<text x="22.2" y="86.1">B</text>
<text x="582.1" y="86.1">B</text>
<text x="22.2" y="136.1">C</text>
<text x="582" y="136.1">C</text>
<text x="531.8" y="153.1">POLITECNICO DI MILANO</text>
<text x="531.9" y="159.2">C.L. DESIGN DEGLI INTERNI</text>
<text x="531.9" y="156.1">SCUOLA DEL DESIGN</text>
<text x="532" y="163">PROGETTO:</text>
<text x="22.2" y="186.1">D</text>
<text x="582" y="186.1">D</text>
<text x="532" y="213">CORSO:</text>
<text x="542.3" y="216.4">STRUMENTI E METODI</text>
<text x="546.1" y="219.4">DEL PROGETTO</text>
<text x="532" y="229.6">DOCENTE:</text>
<text x="22.2" y="236.1">E</text>
<text x="544.8" y="236.1">MARCO FERRARA</text>
<text x="582.1" y="236.1">E</text>
<text x="532" y="246.3">STUDENTI:</text>
<text x="541" y="252.7">ELEONORA MIGLIERINA</text>
<text x="532" y="262.9">OGGETTO:</text>
<text x="551.4" y="269.4">ABACO</text>
<text x="532" y="279.6">NOTE:</text>
<text x="22.3" y="286.1">F</text>
<text x="582.2" y="286.1">F</text>
<text x="532" y="296.3">NOME FILE:</text>
<text x="541.9" y="302.5">METOD 702.135-69 dwg</text>
<text x="531.8" y="313.6">VERS</text>
<text x="571.5" y="313.6">DATA</text>
<text x="22.1" y="336.1">G</text>
<text x="582" y="336.1">G</text>
<text x="532" y="358.6">A</text>
<text x="565.6" y="358.6">2017/09/05</text>
<text x="532" y="363.1">TAVOLA NO.:</text>
<text x="566.7" y="363.1">00 DI</text>
<text x="575.3" y="363.1">00</text>
<text x="22.2" y="386.1">H</text>
<text x="582" y="386.1">H</text>
<text x="532" y="405.6">DATA:</text>
<text x="542" y="405.5">2017/09/05</text>
<text x="556.9" y="405.6">SCALA:</text>
<text x="572.9" y="405.5">1:5</text>
<text x="19.5" y="410.4" transform="rotate(-90 19.5 410.4)">DIRECTORY: C:\USERS\ELE_H_000\DOWNLOADS\METOD_702-135-69.DWG | PLOTTED ON: 05/09/2017 12.30.22 | BY USER: ELEONORA ECHELON MIGLIERINA</text>
<text x="48.8" y="413.6">1</text>
<text x="105.3" y="413.6">2</text>
<text x="155.3" y="413.6">3</text>
<text x="205.3" y="413.6">4</text>
<text x="255.3" y="413.6">5</text>
<text x="305.3" y="413.6">6</text>
<text x="355.3" y="413.6">7</text>
<text x="405.3" y="413.6">8</text>
<text x="455.3" y="413.6">9</text>
<text x="504.6" y="413.6">10</text>
<text x="531.5" y="412.7">0</text>
<text x="531.9" y="408.5">REV:</text>
<text x="541.5" y="412.7">50mm</text>
<text x="542" y="408.6">A</text>
<text x="556.5" y="412.7">125mm</text>
<text x="556.9" y="408.6">FORMATO:</text>
<text x="572.1" y="412.7">250mm</text>
<text x="573.3" y="408.6">A2</text>
</g>
</svg>
